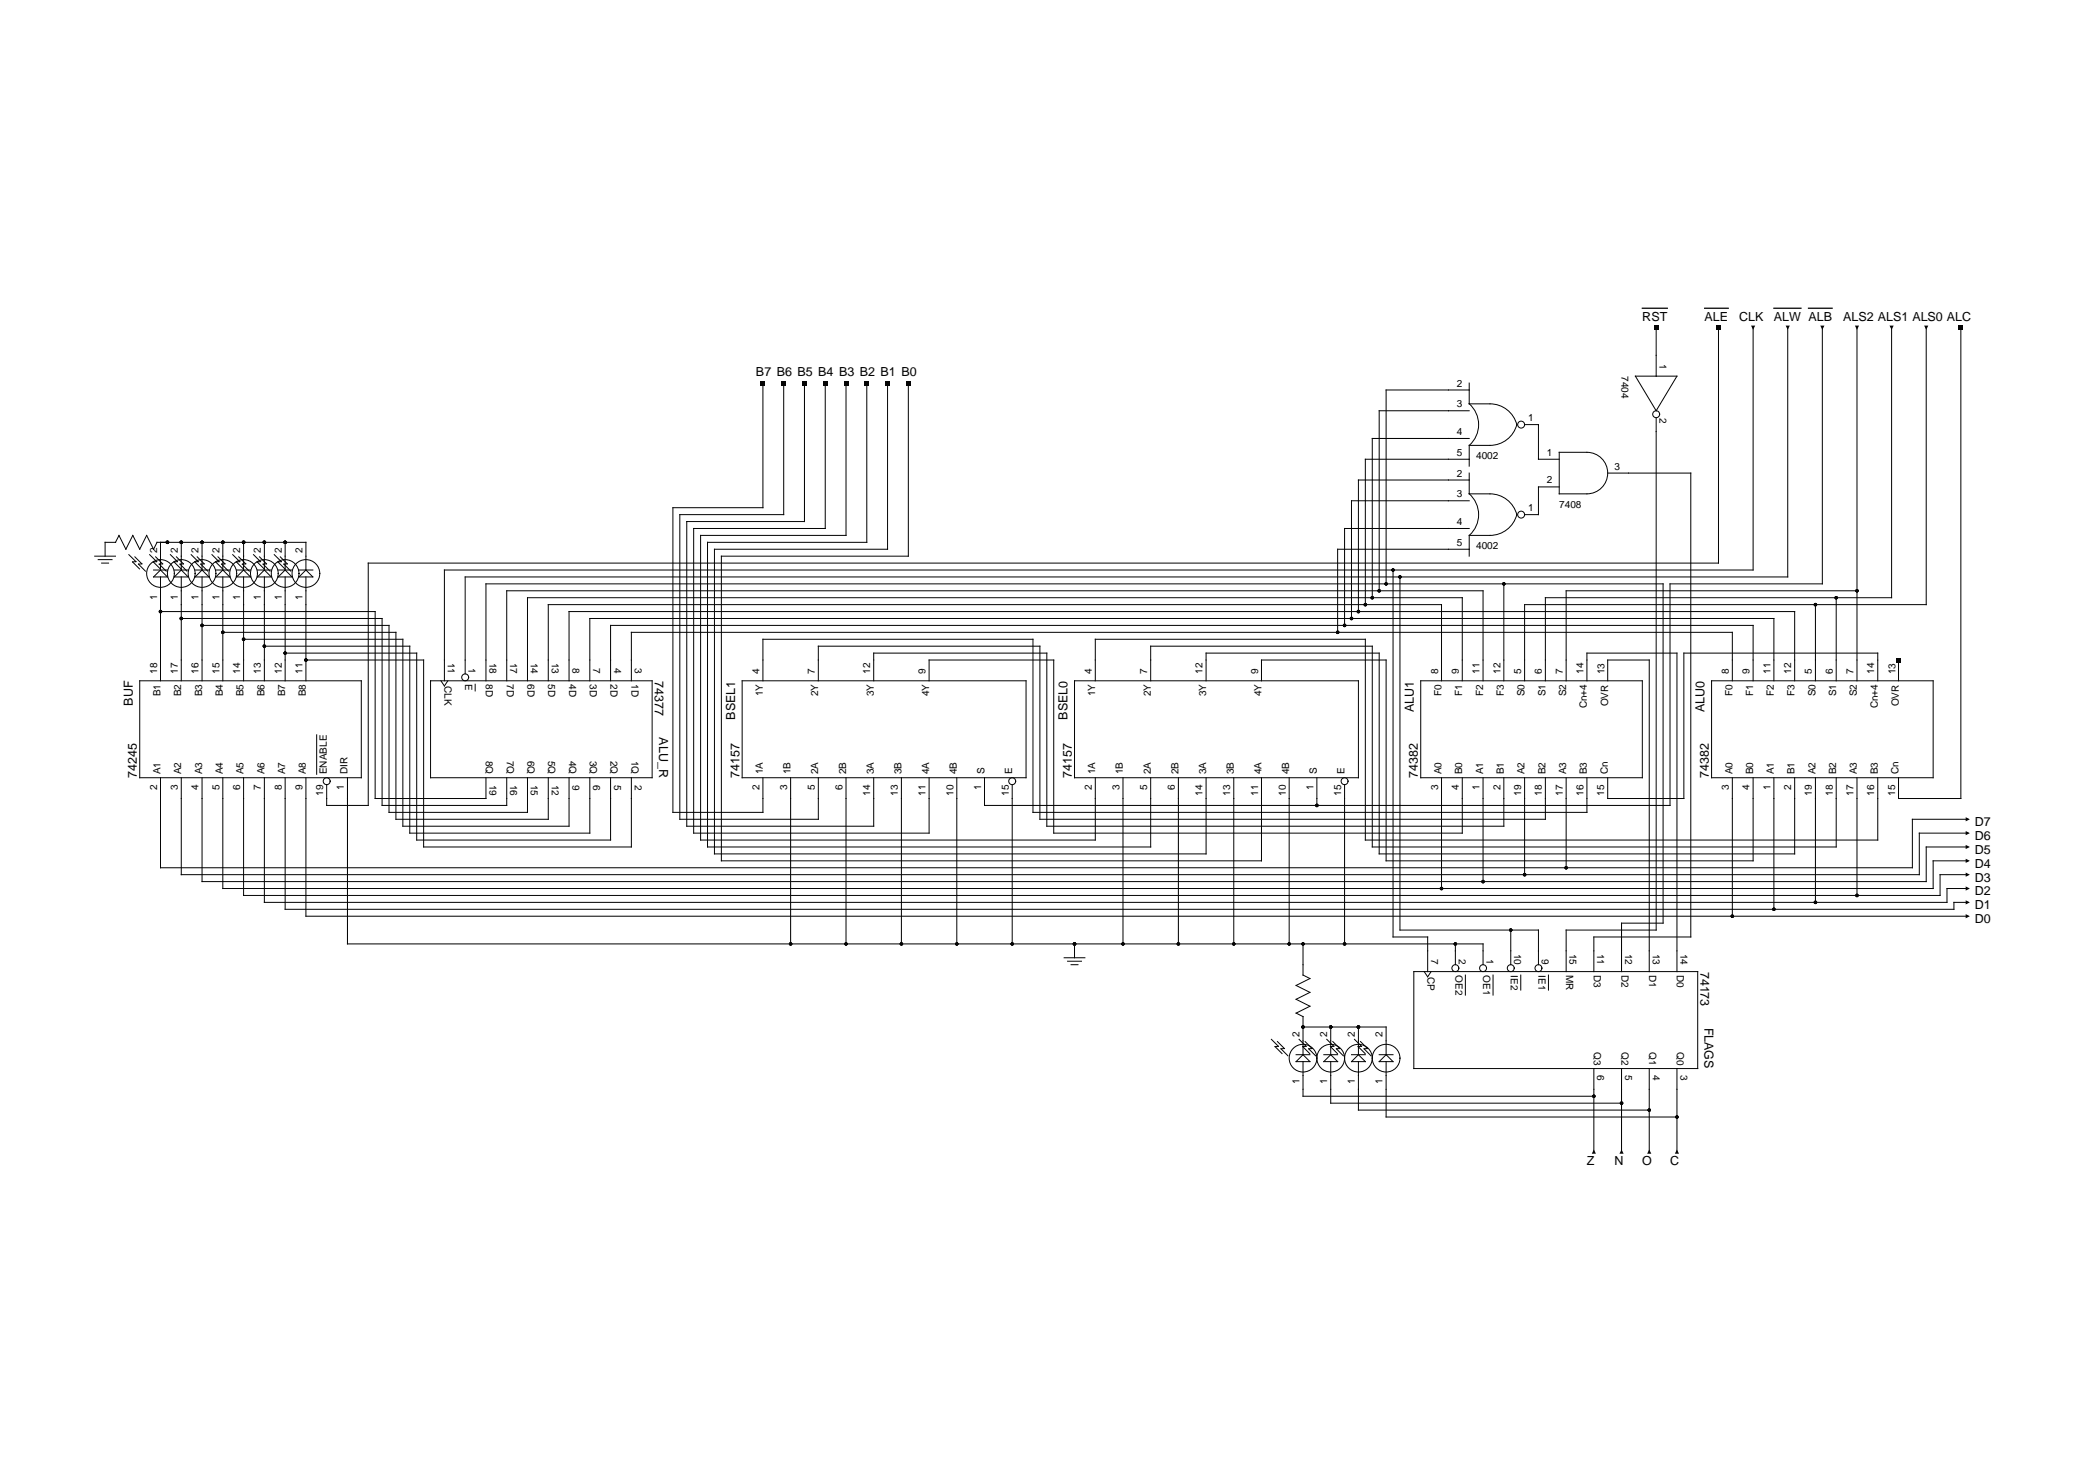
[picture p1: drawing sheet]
<svg xmlns="http://www.w3.org/2000/svg" width="297mm" height="210mm" viewBox="0 0 297 210" stroke-linecap="round" stroke-linejoin="round" font-family="sans-serif">
<g fill="none" stroke="#000" stroke-width=".14">
<path d="M108.6 54.6v17.7h-12.8v43.4h12.8v-4.9M111.6 54.6v18.7h-14.8v43.4h19.7v-5.9M114.6 54.6v19.7h-16.8v43.4h26.6v-6.9M117.5 54.6v20.7h-18.7v43.3h33.5v-7.8M120.5 54.6v21.6h-20.7v43.4h56.2v-8.8M123.4 54.6v22.6h-22.7v43.4h63.2v-9.8M126.4 54.6v23.6h-24.7v43.4h70v-10.8M129.3 54.6v24.6h-26.6v43.4h76.9v-11.8M209.2 57.5a3.9 3.9 0 0 1 0 5.9M209.2 54.6v2.9h3a3.9 3.9 0 0 1 3.8 3M209.2 58.5h-12.8v25.6M209.2 55.5h-11.8v27.6"/>
<path d="M232.9 53.6h5.9l-3 4.9zM235.8 59.5v72.9h-12.8v6M235.8 46.7v6.9M244.7 46.7v33.5h-192.3v34.5h-5.9v-3M249.6 46.7v34.5h-186.3v15.7M254.6 46.7v35.5h-188.4v13.8M259.5 46.7v36.4h-21.7v31.6h-97.6v-3.9M264.4 46.7v50.2M269.4 46.7v38.4h-49.3v11.8M274.3 46.7v39.4h-57.2v10.8M279.2 46.7v67h-8.9v-2.9M13.5 79.2h2.9"/>
<path d="M14 79.7h2M16.4 77.2l.5-1 1 2 1-2 1 2 1-2 1 2 .5-1h21.2v4M16.5 77.2h-1.5v2M18.3 79l1.1 1h-.5l1 1M19.2 79.3l1 1h-.5l1 1M21.3 79l1 1h-.5l1 1M22.2 79.3l1 1h-.5l1 1M22.9 77.2v4M24.3 79l1 1h-.5l1 1M25.1 79.3l1 1h-.5l1 1M25.8 77.2v4M27.2 79l1 1h-.5l1 1"/>
<path d="M28.1 79.3l1 1h-.5l1 1M28.8 77.2v4M30.2 79l1 1h-.5l1 1M31 79.3l1 1h-.4l.9 1M31.7 77.2v4M33.1 79l1 1h-.4l1 1M34 79.3l1 1h-.5l1 1M34.7 77.2v4M36.1 79l1 1h-.5l1 1M37 79.3l1 1h-.5l1 1M37.6 77.2v4M39.1 79l1 1h-.5l1 1"/>
<path d="M39.9 79.3l1 1h-.5l1 1M40.6 77.2v4M209.2 70.3a3.9 3.9 0 0 1 0 5.9M209.2 67.4v2.9h3a3.9 3.9 0 0 1 3.8 3M209.2 75.3h-17.7v13.8M209.2 68.4h-15.8v18.7M209.2 65.4h-14.8v20.7M209.2 62.4h-13.8v22.7M209.2 78.2h-18.7v11.8M209.2 71.3h-16.8v16.8M216 60.4a3.9 3.9 0 0 1-3.8 3h-3v3M216 73.3a3.9 3.9 0 0 1-3.8 2.9h-3v3"/>
<path d="M217.1 60.5h2v4.9h2.9M222 64.4h4a2.96 2.96 0 0 1 2.9 3 2.96 2.96 0 0 1-2.9 2.9h-4zM222 69.3h-2.9v4h-2M228.9 67.4h11.9v66h-13.8v5M14.5 80.2h1M19.9 96.9h31.5v13.9h-31.5zM21.9 81.2h1.9M22.9 87.1h30.5v26.6h15.8v-2.9M22.9 81.2l.9 1h-1.9zM22.9 82.2v14.7M24.8 82.2l1-1 1 1zM24.8 81.2h2"/>
<path d="M25.8 88.1h28.6v26.6h17.8v-3.9M25.8 82.2v14.7M27.8 81.2h2M28.8 89.1h26.6v26.6h19.7v-4.9M28.8 81.2l1 1h-2zM28.8 82.2v14.7M30.7 82.2l1-1 1 1zM30.7 81.2h2M31.7 90h24.7v26.7h21.7v-5.9M31.7 82.2v14.7M33.7 81.2h2M34.7 91h22.7v26.7h23.6v-6.9"/>
<path d="M34.7 81.2l1 1h-2zM34.7 82.2v14.7M36.7 82.2l.9-1 1 1zM36.7 81.2h1.9M37.6 92h20.8v26.6h25.6v-7.8M37.6 82.2v14.7M39.6 82.2l1-1 1 1zM39.6 81.2h2M40.6 93h18.7v26.6h27.6v-8.8M40.6 82.2v14.7M42.6 82.2l1-1 .9 1zM42.6 81.2h1.9"/>
<path d="M43.6 94h16.7v26.6h29.6v-9.8M43.6 82.2v14.7M61.3 96.9h31.6v13.9h-31.6zM62.8 96.9l.5 .8 .5-.8M67.7 97.4v1M69.2 96.9v-13.8h167.6v48.4h-5.9v6.9M72.2 96.9v-12.8h139v12.8M75.1 96.9v-11.8h133.1v11.8M78.1 96.9v-10.8h127.2v10.8M81 96.9v-9.8h174.6v9.8M84 96.9v-8.8h168.6v8.8M86.9 96.9v-7.8h162.7v7.8"/>
<path d="M89.9 96.9v-6.9h156.8v6.9M105.7 96.9h40.4v13.9h-40.4zM108.6 96.9v-5.9h38.5v24.7h78.9v-4.9M116.5 96.9v-4.9h31.6v24.7h72v-5.9M124.4 96.9v-3.9h24.7v24.7h65v-6.9M132.3 96.9v-2.9h17.7v24.6h58.2v-7.8M153 96.9h40.4v13.9h-40.4zM156 96.9v-5.9h38.4v28.6h73v-8.8M163.9 96.9v-4.9h31.5v28.6h66.1v-9.8M171.7 96.9v-3.9h24.7v28.6h59.2v-10.8M179.6 96.9v-2.9h17.8v28.6h52.2v-11.8M198.4 81.2v52.2h4.9v5"/>
<path d="M199.3 82.2v50.2h19.8v5M202.3 96.9h31.6v13.9h-31.6zM214.1 83.1v13.8M226 96.9v-3.9h12.8v45.4M228.9 96.9v-2.9h5.9v44.4M243.7 96.9h31.6v13.9h-31.6zM258.5 86.1v10.8M261.5 85.1v11.8M264.4 84.1h-41.4v12.8M267.4 96.9v-3.9h-27.6v20.7h-10.9v-2.9M270.3 94v2.9M22.9 110.8v12.8h249.4v-6.9h7.9"/>
<path d="M25.8 110.8v13.8h247.5v-6h6.9M28.8 110.8v14.7h245.5v-4.9h5.9M31.7 110.8v15.7h243.6v-3.9h4.9M34.7 110.8v16.7h241.6v-2.9h3.9M37.6 110.8v17.7h239.6v-2h3M40.6 110.8v18.7h237.6v-1h2M43.6 110.8v19.7h236.6M45.1 104.6v5.7M49.5 110.8v23.6h161.7v3M112.6 110.8v23.6M120.5 110.8v23.6M128.4 110.8v23.6"/>
<path d="M136.2 110.8v23.6M144.1 111.7v22.7M159.9 110.8v23.6M167.8 110.8v23.6M175.7 110.8v23.6M183.6 110.8v23.6M187.5 110.8v3.9M191.5 111.7v22.7M205.3 110.8v15.7M211.2 110.8v14.7M217.1 110.8v13.8M223 110.8v12.8"/>
<path d="M246.7 110.8v19.7M252.6 110.8v18.7M258.5 110.8v17.7M264.4 110.8v16.7M151.5 136.4h3M152 136.9h2M152.5 137.4h1M153 134.4v2M185.5 134.4v4.5l1 .4-1.9 1 1.9 1-1.9 1 1.9 1-1.9 1 .9 .5M201.3 138.4h40.4v13.8h-40.4zM202.8 138.4l.5 .7 .5-.7M207.2 134.4v3"/>
<path d="M208.7 138.9v2.8M212.6 138.9v2.8M215.1 132.4v5M216.6 138.9v2.1M220.5 138.9v2.1M181 148l1 1h-.4l1 1M181.9 148.3l1 1-.5 .1 1 1M184.6 151.2l.9-1 1 1zM184.6 150.2h1.9M185 148l1 1h-.5l1 1M185.5 146.2h11.9v4M185.5 151.2v4.9h41.5"/>
<path d="M185.5 144.8v5.4M185.8 148.3l1 1-.4 .1 .9 1M188.5 151.2l1-1 1 1zM188.5 150.2h2M188.9 148l1 1h-.4l.9 1M189.5 151.2v5.9h41.4M189.5 146.2v4M189.8 148.3l1 1-.5 .1 1 1M192.4 151.2l1-1 1 1zM192.4 150.2h2M192.9 148l1 1h-.5l1 1M193.4 146.2v4"/>
<path d="M193.4 151.2v6.9h41.4M193.7 148.3l1 1-.5 .1 1 1M196.4 151.2l1-1 1 1zM196.4 150.2h2M197.4 151.2v7.9h41.4M227 152.2v11.8M230.9 152.2v11.8M234.8 152.2v11.8M238.8 152.2v11.8"/>
<circle cx="235.8" cy="59" r=".49"/>
<circle cx="216.6" cy="73.3" r=".49"/>
<circle cx="216.6" cy="60.5" r=".49"/>
<circle cx="22.9" cy="81.7" r="1.97"/>
<circle cx="25.8" cy="81.7" r="1.97"/>
<circle cx="28.8" cy="81.7" r="1.97"/>
<circle cx="31.7" cy="81.7" r="1.97"/>
<circle cx="34.7" cy="81.7" r="1.97"/>
<circle cx="37.6" cy="81.7" r="1.97"/>
<circle cx="40.6" cy="81.7" r="1.97"/>
<circle cx="43.6" cy="81.7" r="1.97"/>
<circle cx="66.2" cy="96.5" r=".49"/>
<circle cx="46.5" cy="111.2" r=".49"/>
<circle cx="144.1" cy="111.2" r=".49"/>
<circle cx="191.5" cy="111.2" r=".49"/>
<circle cx="207.2" cy="137.9" r=".49"/>
<circle cx="211.2" cy="137.9" r=".49"/>
<circle cx="215.1" cy="137.9" r=".49"/>
<circle cx="219.1" cy="137.9" r=".49"/>
<circle cx="185.5" cy="150.7" r="1.97"/>
<circle cx="189.5" cy="150.7" r="1.97"/>
<circle cx="193.4" cy="150.7" r="1.97"/>
<circle cx="197.4" cy="150.7" r="1.97"/>
</g>
<g fill="#000">
<path d="M108.3 54.3h.6v.5h-.6zM111.3 54.3h.6v.5h-.6zM114.3 54.3h.5v.5h-.5zM117.2 54.3h.6v.5h-.6zM120.2 54.3h.6v.5h-.6zM123.1 54.3h.6v.5h-.6zM126.1 54.3h.6v.5h-.6zM129 54.3h.6v.5h-.6zM235.5 46.4h.6v.6h-.6zM244.4 46.4h.6v.6h-.6zM249.3 46.4h.6l-.3 .6zM254.3 46.4h.6l-.3 .6z"/>
<path d="M259.2 46.4h.6l-.3 .6zM264.1 46.4h.6l-.3 .6zM269.1 46.4h.6l-.3 .6zM274 46.4h.6l-.3 .6zM278.9 46.4h.6v.6h-.6zM270 93.7h.6v.6h-.6zM279.9 118.3l.6 .3-.6 .3zM279.9 116.4l.6 .3-.6 .3zM279.9 130.2l.6 .3-.6 .3zM279.9 128.2l.6 .3-.6 .3zM279.9 126.2l.6 .3-.6 .3zM279.9 124.3l.6 .3-.6 .3z"/>
<path d="M279.9 122.3l.6 .3-.6 .3zM279.9 120.3l.6 .3-.6 .3zM227 163.7l.3 .6h-.6zM230.9 163.7l.3 .6h-.6zM234.8 163.7l.3 .6h-.5zM238.8 163.7l.3 .6h-.6z"/>
<circle cx="23.8" cy="77.2" r=".25"/>
<circle cx="25.8" cy="77.2" r=".25"/>
<circle cx="28.8" cy="77.2" r=".25"/>
<circle cx="31.7" cy="77.2" r=".25"/>
<circle cx="34.7" cy="77.2" r=".25"/>
<circle cx="37.6" cy="77.2" r=".25"/>
<circle cx="40.6" cy="77.2" r=".25"/>
<circle cx="22.9" cy="87.1" r=".25"/>
<circle cx="25.8" cy="88.1" r=".25"/>
<circle cx="28.8" cy="89.1" r=".25"/>
<circle cx="31.7" cy="90" r=".25"/>
<circle cx="34.7" cy="91" r=".25"/>
<circle cx="37.6" cy="92" r=".25"/>
<circle cx="40.6" cy="93" r=".25"/>
<circle cx="43.6" cy="94" r=".25"/>
<circle cx="190.5" cy="90" r=".25"/>
<circle cx="191.5" cy="89.1" r=".25"/>
<circle cx="192.4" cy="88.1" r=".25"/>
<circle cx="193.4" cy="87.1" r=".25"/>
<circle cx="194.4" cy="86.1" r=".25"/>
<circle cx="195.4" cy="85.1" r=".25"/>
<circle cx="196.4" cy="84.1" r=".25"/>
<circle cx="197.4" cy="83.1" r=".25"/>
<circle cx="198.4" cy="81.2" r=".25"/>
<circle cx="199.3" cy="82.2" r=".25"/>
<circle cx="214.1" cy="83.1" r=".25"/>
<circle cx="258.5" cy="86.1" r=".25"/>
<circle cx="261.5" cy="85.1" r=".25"/>
<circle cx="264.4" cy="84.1" r=".25"/>
<circle cx="187.5" cy="114.7" r=".25"/>
<circle cx="112.6" cy="134.4" r=".25"/>
<circle cx="120.5" cy="134.4" r=".25"/>
<circle cx="128.4" cy="134.4" r=".25"/>
<circle cx="136.2" cy="134.4" r=".25"/>
<circle cx="144.1" cy="134.4" r=".25"/>
<circle cx="153" cy="134.4" r=".25"/>
<circle cx="159.9" cy="134.4" r=".25"/>
<circle cx="167.8" cy="134.4" r=".25"/>
<circle cx="175.7" cy="134.4" r=".25"/>
<circle cx="183.6" cy="134.4" r=".25"/>
<circle cx="185.5" cy="134.4" r=".25"/>
<circle cx="191.5" cy="134.4" r=".25"/>
<circle cx="205.3" cy="126.5" r=".25"/>
<circle cx="207.2" cy="134.4" r=".25"/>
<circle cx="211.2" cy="125.5" r=".25"/>
<circle cx="215.1" cy="132.4" r=".25"/>
<circle cx="217.1" cy="124.6" r=".25"/>
<circle cx="223" cy="123.6" r=".25"/>
<circle cx="246.7" cy="130.5" r=".25"/>
<circle cx="252.6" cy="129.5" r=".25"/>
<circle cx="258.5" cy="128.5" r=".25"/>
<circle cx="264.4" cy="127.5" r=".25"/>
<circle cx="185.5" cy="146.2" r=".25"/>
<circle cx="189.5" cy="146.2" r=".25"/>
<circle cx="193.4" cy="146.2" r=".25"/>
<circle cx="227" cy="156.1" r=".25"/>
<circle cx="230.9" cy="157.1" r=".25"/>
<circle cx="234.8" cy="158.1" r=".25"/>
<circle cx="238.8" cy="159.1" r=".25"/>
</g>
<path d="M233.9 43.9h3.5M242.7 43.9h3.4M252.6 43.9h3.9M257.5 43.9h3.4" fill="none" stroke="#000" stroke-width=".18"/>
<g font-size="1.8">
<text x="233.9" y="45.7">RST</text>
<text x="242.7" y="45.7">ALE</text>
<text x="247.7" y="45.7">CLK</text>
<text x="252.6" y="45.7">ALW ALB</text>
<text x="262.5" y="45.7">ALS2 ALS1 ALS0 ALC</text>
<text x="107.7" y="53.6">B7 B6 B5 B4 B3 B2 B1 B0</text>
<text x="18.9" y="100.5" transform="rotate(-90 18.9 100.5)">BUF</text>
<text x="93.3" y="96.9" transform="rotate(90 93.3 96.9)">74377</text>
<text x="201.3" y="101.4" transform="rotate(-90 201.3 101.4)">ALU1</text>
<text x="242.7" y="101.4" transform="rotate(-90 242.7 101.4)">ALU0</text>
<text x="93.8" y="105" transform="rotate(90 93.8 105)">ALU_R</text>
<text x="104.7" y="102.5" transform="rotate(-90 104.7 102.5)">BSEL1</text>
<text x="152" y="102.5" transform="rotate(-90 152 102.5)">BSEL0</text>
<text x="19.5" y="110.8" transform="rotate(-90 19.5 110.8)">74245</text>
<text x="105.3" y="110.8" transform="rotate(-90 105.3 110.8)">74157</text>
<text x="152.6" y="110.8" transform="rotate(-90 152.6 110.8)">74157</text>
<text x="201.9" y="110.8" transform="rotate(-90 201.9 110.8)">74382</text>
<text x="243.3" y="110.8" transform="rotate(-90 243.3 110.8)">74382</text>
<text x="281.2" y="117.7">D7</text>
<text x="281.2" y="119.6">D6</text>
<text x="281.2" y="121.6">D5</text>
<text x="281.2" y="123.6">D4</text>
<text x="281.2" y="125.5">D3</text>
<text x="281.2" y="127.5">D2</text>
<text x="281.2" y="129.5">D1</text>
<text x="281.2" y="131.5">D0</text>
<text x="242.1" y="138.4" transform="rotate(90 242.1 138.4)">74173</text>
<text x="242.7" y="146.3" transform="rotate(90 242.7 146.3)">FLAGS</text>
<text x="226" y="166">Z</text>
<text x="229.9" y="166">N</text>
<text x="233.9" y="166">O</text>
<text x="237.8" y="166">C</text>
</g>
<g font-size="1.4">
<text x="230.9" y="53.6" transform="rotate(90 230.9 53.6)">7404</text>
<text x="236.3" y="51.8" transform="rotate(90 236.3 51.8)">1</text>
<text x="207.4" y="55">2</text>
<text x="207.4" y="58">3</text>
<text x="217.6" y="60">1</text>
<text x="236.3" y="59.5" transform="rotate(90 236.3 59.5)">2</text>
<text x="207.4" y="64.9">5</text>
<text x="207.4" y="61.9">4</text>
<text x="210.2" y="65.4">4002</text>
<text x="220.3" y="64.9">1</text>
<text x="207.4" y="67.9">2</text>
<text x="207.4" y="70.8">3</text>
<text x="220.3" y="68.8">2</text>
<text x="229.9" y="66.9">3</text>
<text x="207.4" y="77.7">5</text>
<text x="207.4" y="74.8">4</text>
<text x="217.6" y="72.8">1</text>
<text x="222" y="72.3">7408</text>
<text x="22.4" y="78.7" transform="rotate(-90 22.4 78.7)">2</text>
<text x="25.3" y="78.7" transform="rotate(-90 25.3 78.7)">2</text>
<text x="28.3" y="78.7" transform="rotate(-90 28.3 78.7)">2</text>
<text x="31.2" y="78.7" transform="rotate(-90 31.2 78.7)">2</text>
<text x="34.2" y="78.7" transform="rotate(-90 34.2 78.7)">2</text>
<text x="37.2" y="78.7" transform="rotate(-90 37.2 78.7)">2</text>
<text x="40.1" y="78.7" transform="rotate(-90 40.1 78.7)">2</text>
<text x="43.1" y="78.7" transform="rotate(-90 43.1 78.7)">2</text>
<text x="210.2" y="78.2">4002</text>
<text x="22.4" y="85.4" transform="rotate(-90 22.4 85.4)">1</text>
<text x="25.3" y="85.4" transform="rotate(-90 25.3 85.4)">1</text>
<text x="28.3" y="85.4" transform="rotate(-90 28.3 85.4)">1</text>
<text x="31.2" y="85.4" transform="rotate(-90 31.2 85.4)">1</text>
<text x="34.2" y="85.4" transform="rotate(-90 34.2 85.4)">1</text>
<text x="37.2" y="85.4" transform="rotate(-90 37.2 85.4)">1</text>
<text x="40.1" y="85.4" transform="rotate(-90 40.1 85.4)">1</text>
<text x="43.1" y="85.4" transform="rotate(-90 43.1 85.4)">1</text>
<text x="22.4" y="96" transform="rotate(-90 22.4 96)">18</text>
<text x="25.3" y="96" transform="rotate(-90 25.3 96)">17</text>
<text x="28.3" y="96" transform="rotate(-90 28.3 96)">16</text>
<text x="31.2" y="96" transform="rotate(-90 31.2 96)">15</text>
<text x="34.2" y="96" transform="rotate(-90 34.2 96)">14</text>
<text x="37.2" y="96" transform="rotate(-90 37.2 96)">13</text>
<text x="40.1" y="96" transform="rotate(-90 40.1 96)">12</text>
<text x="43.1" y="96" transform="rotate(-90 43.1 96)">11</text>
<text x="63.8" y="94.4" transform="rotate(90 63.8 94.4)">11</text>
<text x="66.7" y="95.2" transform="rotate(90 66.7 95.2)">1</text>
<text x="69.7" y="94.4" transform="rotate(90 69.7 94.4)">18</text>
<text x="72.6" y="94.4" transform="rotate(90 72.6 94.4)">17</text>
<text x="75.6" y="94.4" transform="rotate(90 75.6 94.4)">14</text>
<text x="78.6" y="94.4" transform="rotate(90 78.6 94.4)">13</text>
<text x="81.5" y="95.2" transform="rotate(90 81.5 95.2)">8</text>
<text x="84.5" y="95.2" transform="rotate(90 84.5 95.2)">7</text>
<text x="87.4" y="95.2" transform="rotate(90 87.4 95.2)">4</text>
<text x="90.4" y="95.2" transform="rotate(90 90.4 95.2)">3</text>
<text x="108.1" y="96" transform="rotate(-90 108.1 96)">4</text>
<text x="116" y="96" transform="rotate(-90 116 96)">7</text>
<text x="123.9" y="96" transform="rotate(-90 123.9 96)">12</text>
<text x="131.8" y="96" transform="rotate(-90 131.8 96)">9</text>
<text x="155.5" y="96" transform="rotate(-90 155.5 96)">4</text>
<text x="163.4" y="96" transform="rotate(-90 163.4 96)">7</text>
<text x="171.2" y="96" transform="rotate(-90 171.2 96)">12</text>
<text x="179.1" y="96" transform="rotate(-90 179.1 96)">9</text>
<text x="204.8" y="96" transform="rotate(-90 204.8 96)">8</text>
<text x="207.7" y="96" transform="rotate(-90 207.7 96)">9</text>
<text x="210.7" y="96" transform="rotate(-90 210.7 96)">11</text>
<text x="213.6" y="96" transform="rotate(-90 213.6 96)">12</text>
<text x="216.6" y="96" transform="rotate(-90 216.6 96)">5</text>
<text x="219.6" y="96" transform="rotate(-90 219.6 96)">6</text>
<text x="222.5" y="96" transform="rotate(-90 222.5 96)">7</text>
<text x="225.5" y="96" transform="rotate(-90 225.5 96)">14</text>
<text x="246.2" y="96" transform="rotate(-90 246.2 96)">8</text>
<text x="249.1" y="96" transform="rotate(-90 249.1 96)">9</text>
<text x="252.1" y="96" transform="rotate(-90 252.1 96)">11</text>
<text x="255.1" y="96" transform="rotate(-90 255.1 96)">12</text>
<text x="258" y="96" transform="rotate(-90 258 96)">5</text>
<text x="261" y="96" transform="rotate(-90 261 96)">6</text>
<text x="263.9" y="96" transform="rotate(-90 263.9 96)">7</text>
<text x="266.9" y="96" transform="rotate(-90 266.9 96)">14</text>
<text x="22.9" y="99.2" transform="rotate(-90 22.9 99.2)">B1</text>
<text x="25.8" y="99.2" transform="rotate(-90 25.8 99.2)">B2</text>
<text x="28.8" y="99.2" transform="rotate(-90 28.8 99.2)">B3</text>
<text x="31.7" y="99.2" transform="rotate(-90 31.7 99.2)">B4</text>
<text x="34.7" y="99.2" transform="rotate(-90 34.7 99.2)">B5</text>
<text x="37.6" y="99.2" transform="rotate(-90 37.6 99.2)">B6</text>
<text x="40.6" y="99.2" transform="rotate(-90 40.6 99.2)">B7</text>
<text x="43.6" y="99.2" transform="rotate(-90 43.6 99.2)">B8</text>
<text x="63.3" y="97.7" transform="rotate(90 63.3 97.7)">CLK</text>
<text x="66.2" y="97.4" transform="rotate(90 66.2 97.4)">E</text>
<text x="69.2" y="97.4" transform="rotate(90 69.2 97.4)">8D</text>
<text x="72.2" y="97.4" transform="rotate(90 72.2 97.4)">7D</text>
<text x="75.1" y="97.4" transform="rotate(90 75.1 97.4)">6D</text>
<text x="78.1" y="97.4" transform="rotate(90 78.1 97.4)">5D</text>
<text x="81" y="97.4" transform="rotate(90 81 97.4)">4D</text>
<text x="84" y="97.4" transform="rotate(90 84 97.4)">3D</text>
<text x="86.9" y="97.4" transform="rotate(90 86.9 97.4)">2D</text>
<text x="89.9" y="97.4" transform="rotate(90 89.9 97.4)">1D</text>
<text x="108.6" y="99.2" transform="rotate(-90 108.6 99.2)">1Y</text>
<text x="116.5" y="99.2" transform="rotate(-90 116.5 99.2)">2Y</text>
<text x="124.4" y="99.2" transform="rotate(-90 124.4 99.2)">3Y</text>
<text x="132.3" y="99.2" transform="rotate(-90 132.3 99.2)">4Y</text>
<text x="156" y="99.2" transform="rotate(-90 156 99.2)">1Y</text>
<text x="163.9" y="99.2" transform="rotate(-90 163.9 99.2)">2Y</text>
<text x="171.7" y="99.2" transform="rotate(-90 171.7 99.2)">3Y</text>
<text x="179.6" y="99.2" transform="rotate(-90 179.6 99.2)">4Y</text>
<text x="205.3" y="99.1" transform="rotate(-90 205.3 99.1)">F0</text>
<text x="208.2" y="99.1" transform="rotate(-90 208.2 99.1)">F1</text>
<text x="211.2" y="99.1" transform="rotate(-90 211.2 99.1)">F2</text>
<text x="214.1" y="99.1" transform="rotate(-90 214.1 99.1)">F3</text>
<text x="217.1" y="99.2" transform="rotate(-90 217.1 99.2)">S0</text>
<text x="220.1" y="99.2" transform="rotate(-90 220.1 99.2)">S1</text>
<text x="223" y="99.2" transform="rotate(-90 223 99.2)">S2</text>
<text x="226" y="100.9" transform="rotate(-90 226 100.9)">Cn+4</text>
<text x="228.5" y="96" transform="rotate(-90 228.5 96)">13</text>
<text x="229" y="100.6" transform="rotate(-90 229 100.6)">OVR</text>
<text x="246.7" y="99.1" transform="rotate(-90 246.7 99.1)">F0</text>
<text x="249.6" y="99.1" transform="rotate(-90 249.6 99.1)">F1</text>
<text x="252.6" y="99.1" transform="rotate(-90 252.6 99.1)">F2</text>
<text x="255.6" y="99.1" transform="rotate(-90 255.6 99.1)">F3</text>
<text x="258.5" y="99.2" transform="rotate(-90 258.5 99.2)">S0</text>
<text x="261.5" y="99.2" transform="rotate(-90 261.5 99.2)">S1</text>
<text x="264.4" y="99.2" transform="rotate(-90 264.4 99.2)">S2</text>
<text x="267.4" y="100.9" transform="rotate(-90 267.4 100.9)">Cn+4</text>
<text x="269.9" y="96" transform="rotate(-90 269.9 96)">13</text>
<text x="270.4" y="100.6" transform="rotate(-90 270.4 100.6)">OVR</text>
<text x="22.4" y="112.5" transform="rotate(-90 22.4 112.5)">2</text>
<text x="22.9" y="110.3" transform="rotate(-90 22.9 110.3)">A1</text>
<text x="25.3" y="112.5" transform="rotate(-90 25.3 112.5)">3</text>
<text x="25.8" y="110.3" transform="rotate(-90 25.8 110.3)">A2</text>
<text x="28.3" y="112.5" transform="rotate(-90 28.3 112.5)">4</text>
<text x="28.8" y="110.3" transform="rotate(-90 28.8 110.3)">A3</text>
<text x="31.2" y="112.5" transform="rotate(-90 31.2 112.5)">5</text>
<text x="31.7" y="110.3" transform="rotate(-90 31.7 110.3)">A4</text>
<text x="34.2" y="112.5" transform="rotate(-90 34.2 112.5)">6</text>
<text x="34.7" y="110.3" transform="rotate(-90 34.7 110.3)">A5</text>
<text x="37.2" y="112.5" transform="rotate(-90 37.2 112.5)">7</text>
<text x="37.6" y="110.3" transform="rotate(-90 37.6 110.3)">A6</text>
<text x="40.1" y="112.5" transform="rotate(-90 40.1 112.5)">8</text>
<text x="40.6" y="110.3" transform="rotate(-90 40.6 110.3)">A7</text>
<text x="43.1" y="112.5" transform="rotate(-90 43.1 112.5)">9</text>
<text x="43.6" y="110.3" transform="rotate(-90 43.6 110.3)">A8</text>
<text x="46" y="113.3" transform="rotate(-90 46 113.3)">19</text>
<text x="46.5" y="110.3" transform="rotate(-90 46.5 110.3)">ENABLE</text>
<text x="49" y="112.5" transform="rotate(-90 49 112.5)">1</text>
<text x="49.5" y="110.3" transform="rotate(-90 49.5 110.3)">DIR</text>
<text x="69.2" y="108.4" transform="rotate(90 69.2 108.4)">8Q</text>
<text x="69.7" y="111.7" transform="rotate(90 69.7 111.7)">19</text>
<text x="72.2" y="108.4" transform="rotate(90 72.2 108.4)">7Q</text>
<text x="72.6" y="111.7" transform="rotate(90 72.6 111.7)">16</text>
<text x="75.1" y="108.4" transform="rotate(90 75.1 108.4)">6Q</text>
<text x="75.6" y="111.7" transform="rotate(90 75.6 111.7)">15</text>
<text x="78.1" y="108.4" transform="rotate(90 78.1 108.4)">5Q</text>
<text x="78.6" y="111.7" transform="rotate(90 78.6 111.7)">12</text>
<text x="81" y="108.4" transform="rotate(90 81 108.4)">4Q</text>
<text x="81.5" y="111.7" transform="rotate(90 81.5 111.7)">9</text>
<text x="84" y="108.4" transform="rotate(90 84 108.4)">3Q</text>
<text x="84.5" y="111.7" transform="rotate(90 84.5 111.7)">6</text>
<text x="86.9" y="108.4" transform="rotate(90 86.9 108.4)">2Q</text>
<text x="87.4" y="111.7" transform="rotate(90 87.4 111.7)">5</text>
<text x="89.9" y="108.4" transform="rotate(90 89.9 108.4)">1Q</text>
<text x="90.4" y="111.7" transform="rotate(90 90.4 111.7)">2</text>
<text x="108.1" y="112.5" transform="rotate(-90 108.1 112.5)">2</text>
<text x="108.6" y="110.3" transform="rotate(-90 108.6 110.3)">1A</text>
<text x="112.1" y="112.5" transform="rotate(-90 112.1 112.5)">3</text>
<text x="112.6" y="110.3" transform="rotate(-90 112.6 110.3)">1B</text>
<text x="116" y="112.5" transform="rotate(-90 116 112.5)">5</text>
<text x="116.5" y="110.3" transform="rotate(-90 116.5 110.3)">2A</text>
<text x="120" y="112.5" transform="rotate(-90 120 112.5)">6</text>
<text x="120.5" y="110.3" transform="rotate(-90 120.5 110.3)">2B</text>
<text x="123.9" y="113.3" transform="rotate(-90 123.9 113.3)">14</text>
<text x="124.4" y="110.3" transform="rotate(-90 124.4 110.3)">3A</text>
<text x="127.9" y="113.3" transform="rotate(-90 127.9 113.3)">13</text>
<text x="128.4" y="110.3" transform="rotate(-90 128.4 110.3)">3B</text>
<text x="131.8" y="113.3" transform="rotate(-90 131.8 113.3)">11</text>
<text x="132.3" y="110.3" transform="rotate(-90 132.3 110.3)">4A</text>
<text x="135.8" y="113.3" transform="rotate(-90 135.8 113.3)">10</text>
<text x="136.2" y="110.3" transform="rotate(-90 136.2 110.3)">4B</text>
<text x="139.7" y="112.5" transform="rotate(-90 139.7 112.5)">1</text>
<text x="140.2" y="110.3" transform="rotate(-90 140.2 110.3)">S</text>
<text x="143.6" y="113.3" transform="rotate(-90 143.6 113.3)">15</text>
<text x="144.1" y="110.3" transform="rotate(-90 144.1 110.3)">E</text>
<text x="155.5" y="112.5" transform="rotate(-90 155.5 112.5)">2</text>
<text x="156" y="110.3" transform="rotate(-90 156 110.3)">1A</text>
<text x="159.4" y="112.5" transform="rotate(-90 159.4 112.5)">3</text>
<text x="159.9" y="110.3" transform="rotate(-90 159.9 110.3)">1B</text>
<text x="163.4" y="112.5" transform="rotate(-90 163.4 112.5)">5</text>
<text x="163.9" y="110.3" transform="rotate(-90 163.9 110.3)">2A</text>
<text x="167.3" y="112.5" transform="rotate(-90 167.3 112.5)">6</text>
<text x="167.8" y="110.3" transform="rotate(-90 167.8 110.3)">2B</text>
<text x="171.2" y="113.3" transform="rotate(-90 171.2 113.3)">14</text>
<text x="171.7" y="110.3" transform="rotate(-90 171.7 110.3)">3A</text>
<text x="175.2" y="113.3" transform="rotate(-90 175.2 113.3)">13</text>
<text x="175.7" y="110.3" transform="rotate(-90 175.7 110.3)">3B</text>
<text x="179.1" y="113.3" transform="rotate(-90 179.1 113.3)">11</text>
<text x="179.6" y="110.3" transform="rotate(-90 179.6 110.3)">4A</text>
<text x="183.1" y="113.3" transform="rotate(-90 183.1 113.3)">10</text>
<text x="183.6" y="110.3" transform="rotate(-90 183.6 110.3)">4B</text>
<text x="187" y="112.5" transform="rotate(-90 187 112.5)">1</text>
<text x="187.5" y="110.3" transform="rotate(-90 187.5 110.3)">S</text>
<text x="191" y="113.3" transform="rotate(-90 191 113.3)">15</text>
<text x="191.5" y="110.3" transform="rotate(-90 191.5 110.3)">E</text>
<text x="204.8" y="112.5" transform="rotate(-90 204.8 112.5)">3</text>
<text x="205.3" y="110.3" transform="rotate(-90 205.3 110.3)">A0</text>
<text x="207.7" y="112.5" transform="rotate(-90 207.7 112.5)">4</text>
<text x="208.2" y="110.3" transform="rotate(-90 208.2 110.3)">B0</text>
<text x="210.7" y="112.5" transform="rotate(-90 210.7 112.5)">1</text>
<text x="211.2" y="110.3" transform="rotate(-90 211.2 110.3)">A1</text>
<text x="213.6" y="112.5" transform="rotate(-90 213.6 112.5)">2</text>
<text x="214.1" y="110.3" transform="rotate(-90 214.1 110.3)">B1</text>
<text x="216.6" y="113.3" transform="rotate(-90 216.6 113.3)">19</text>
<text x="217.1" y="110.3" transform="rotate(-90 217.1 110.3)">A2</text>
<text x="219.6" y="113.3" transform="rotate(-90 219.6 113.3)">18</text>
<text x="220.1" y="110.3" transform="rotate(-90 220.1 110.3)">B2</text>
<text x="222.5" y="113.3" transform="rotate(-90 222.5 113.3)">17</text>
<text x="223" y="110.3" transform="rotate(-90 223 110.3)">A3</text>
<text x="225.5" y="113.3" transform="rotate(-90 225.5 113.3)">16</text>
<text x="226" y="110.3" transform="rotate(-90 226 110.3)">B3</text>
<text x="228.4" y="113.3" transform="rotate(-90 228.4 113.3)">15</text>
<text x="228.9" y="110.3" transform="rotate(-90 228.9 110.3)">Cn</text>
<text x="246.2" y="112.5" transform="rotate(-90 246.2 112.5)">3</text>
<text x="246.7" y="110.3" transform="rotate(-90 246.7 110.3)">A0</text>
<text x="249.1" y="112.5" transform="rotate(-90 249.1 112.5)">4</text>
<text x="249.6" y="110.3" transform="rotate(-90 249.6 110.3)">B0</text>
<text x="252.1" y="112.5" transform="rotate(-90 252.1 112.5)">1</text>
<text x="252.6" y="110.3" transform="rotate(-90 252.6 110.3)">A1</text>
<text x="255.1" y="112.5" transform="rotate(-90 255.1 112.5)">2</text>
<text x="255.6" y="110.3" transform="rotate(-90 255.6 110.3)">B1</text>
<text x="258" y="113.3" transform="rotate(-90 258 113.3)">19</text>
<text x="258.5" y="110.3" transform="rotate(-90 258.5 110.3)">A2</text>
<text x="261" y="113.3" transform="rotate(-90 261 113.3)">18</text>
<text x="261.5" y="110.3" transform="rotate(-90 261.5 110.3)">B2</text>
<text x="263.9" y="113.3" transform="rotate(-90 263.9 113.3)">17</text>
<text x="264.4" y="110.3" transform="rotate(-90 264.4 110.3)">A3</text>
<text x="266.9" y="113.3" transform="rotate(-90 266.9 113.3)">16</text>
<text x="267.4" y="110.3" transform="rotate(-90 267.4 110.3)">B3</text>
<text x="269.8" y="113.3" transform="rotate(-90 269.8 113.3)">15</text>
<text x="270.3" y="110.3" transform="rotate(-90 270.3 110.3)">Cn</text>
<text x="203.8" y="136.6" transform="rotate(90 203.8 136.6)">7</text>
<text x="207.7" y="136.6" transform="rotate(90 207.7 136.6)">2</text>
<text x="211.7" y="136.6" transform="rotate(90 211.7 136.6)">1</text>
<text x="215.6" y="135.8" transform="rotate(90 215.6 135.8)">10</text>
<text x="219.6" y="136.6" transform="rotate(90 219.6 136.6)">9</text>
<text x="223.5" y="135.8" transform="rotate(90 223.5 135.8)">15</text>
<text x="227.5" y="135.8" transform="rotate(90 227.5 135.8)">11</text>
<text x="231.4" y="135.8" transform="rotate(90 231.4 135.8)">12</text>
<text x="235.3" y="135.8" transform="rotate(90 235.3 135.8)">13</text>
<text x="239.3" y="135.8" transform="rotate(90 239.3 135.8)">14</text>
<text x="203.3" y="139.1" transform="rotate(90 203.3 139.1)">CP</text>
<text x="207.2" y="138.9" transform="rotate(90 207.2 138.9)">OE2</text>
<text x="211.2" y="138.9" transform="rotate(90 211.2 138.9)">OE1</text>
<text x="215.1" y="138.9" transform="rotate(90 215.1 138.9)">IE2</text>
<text x="219.1" y="138.9" transform="rotate(90 219.1 138.9)">IE1</text>
<text x="223" y="138.9" transform="rotate(90 223 138.9)">MR</text>
<text x="227" y="138.9" transform="rotate(90 227 138.9)">D3</text>
<text x="230.9" y="138.9" transform="rotate(90 230.9 138.9)">D2</text>
<text x="234.8" y="138.9" transform="rotate(90 234.8 138.9)">D1</text>
<text x="238.8" y="138.9" transform="rotate(90 238.8 138.9)">D0</text>
<text x="185.1" y="147.7" transform="rotate(-90 185.1 147.7)">2</text>
<text x="189" y="147.7" transform="rotate(-90 189 147.7)">2</text>
<text x="192.9" y="147.7" transform="rotate(-90 192.9 147.7)">2</text>
<text x="196.9" y="147.7" transform="rotate(-90 196.9 147.7)">2</text>
<text x="227" y="149.8" transform="rotate(90 227 149.8)">Q3</text>
<text x="230.9" y="149.8" transform="rotate(90 230.9 149.8)">Q2</text>
<text x="234.8" y="149.8" transform="rotate(90 234.8 149.8)">Q1</text>
<text x="238.8" y="149.8" transform="rotate(90 238.8 149.8)">Q0</text>
<text x="185.1" y="154.4" transform="rotate(-90 185.1 154.4)">1</text>
<text x="189" y="154.4" transform="rotate(-90 189 154.4)">1</text>
<text x="192.9" y="154.4" transform="rotate(-90 192.9 154.4)">1</text>
<text x="196.9" y="154.4" transform="rotate(-90 196.9 154.4)">1</text>
<text x="227.5" y="153.2" transform="rotate(90 227.5 153.2)">6</text>
<text x="231.4" y="153.2" transform="rotate(90 231.4 153.2)">5</text>
<text x="235.3" y="153.2" transform="rotate(90 235.3 153.2)">4</text>
<text x="239.3" y="153.2" transform="rotate(90 239.3 153.2)">3</text>
</g>
</svg>
